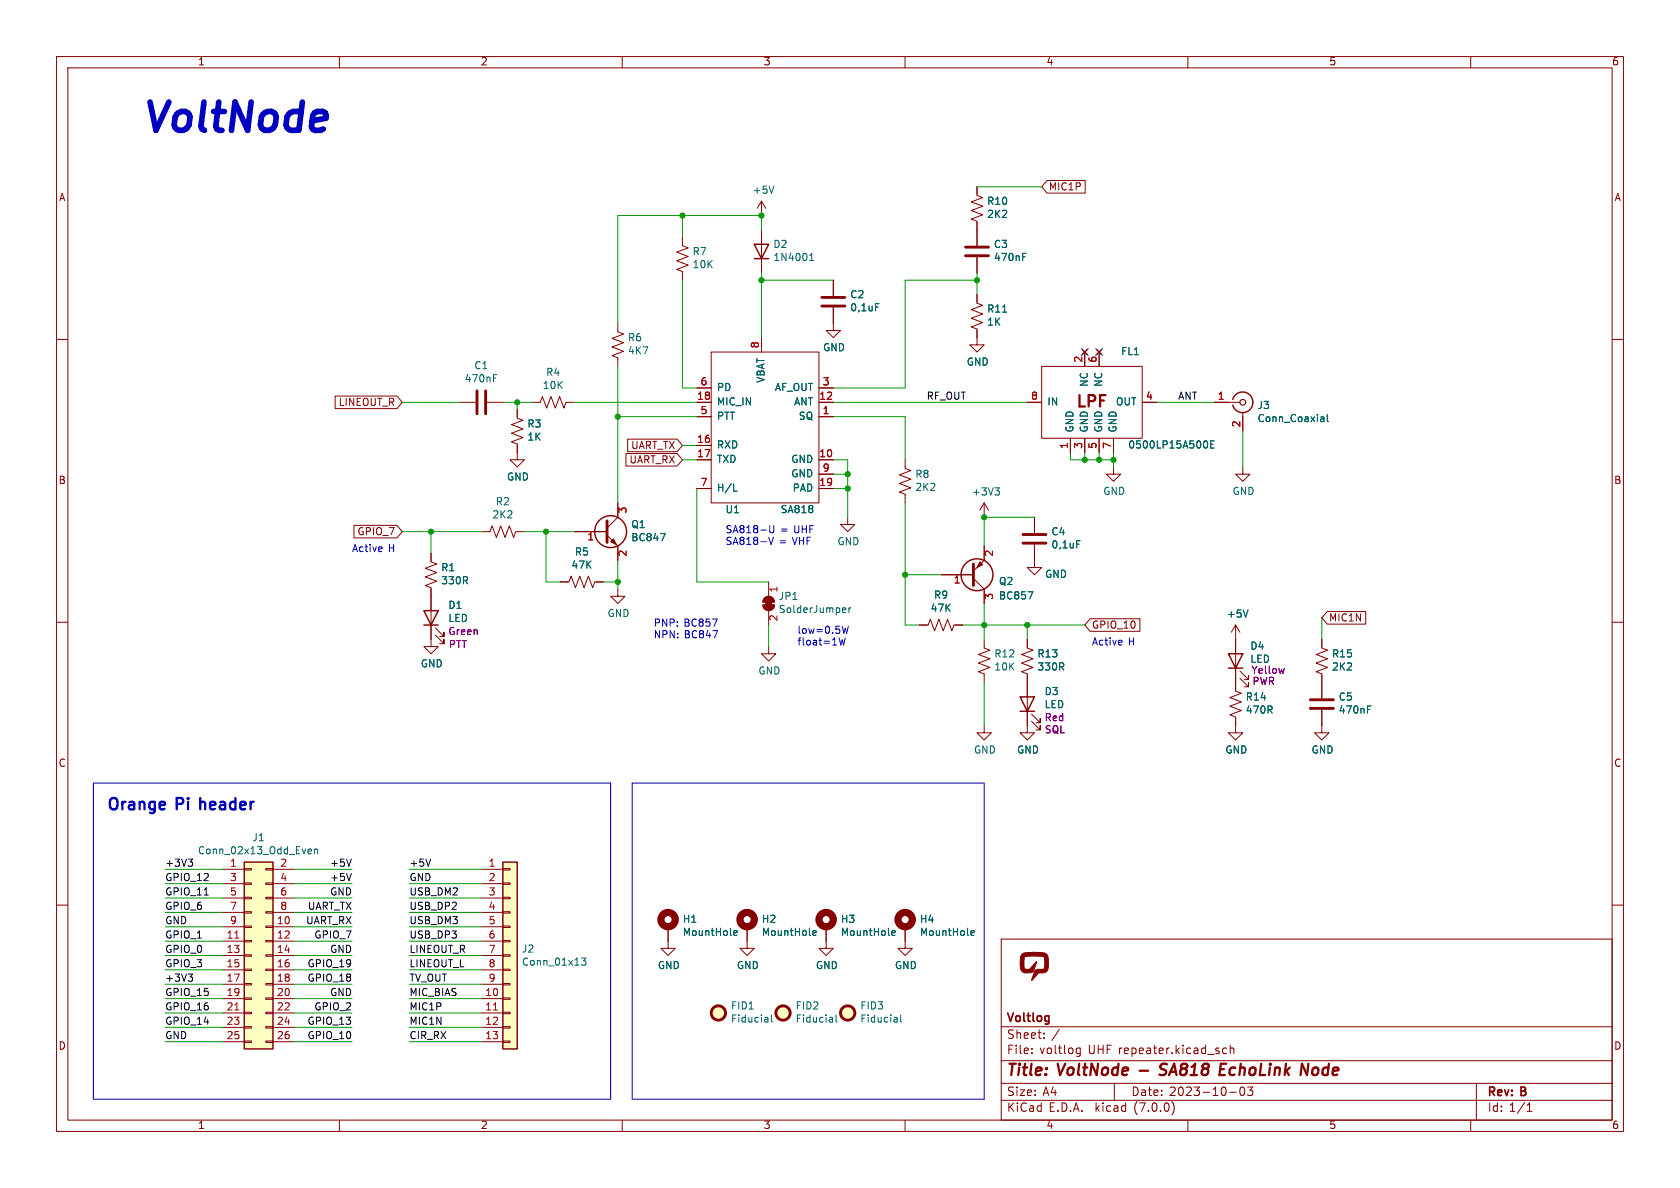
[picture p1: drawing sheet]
<svg xmlns="http://www.w3.org/2000/svg" width="297mm" height="210mm" viewBox="0 0 297 210" stroke-linecap="round" stroke-linejoin="round" font-family="sans-serif">
<g fill="none" stroke="#840000" stroke-width=".18">
<path d="M10 10h277v190h-277zM12 12h273v186h-273zM60 10v2M110 10v2M160 10v2M210 10v2M260 10v2M134.6 35.6v2.5M134.6 35.6l-.7 1.2M134.6 35.6l.8 1.2M172.7 33v1.5l1 .4-2 .8 2 .7-2 .8 2 .8-2 .7 1 .4v4.3M185.1 31.9h6.7v2.2h-6.7l-1-1.1z"/>
<path d="M10 60h2M109.2 57.2v1.5l1 .4-2 .7 2 .8-2 .7 2 .8-2 .8 1 .3v1.6M120.6 41.9v1.5l1.1 .4-2.1 .8 2.1 .7-2.1 .8 2.1 .8-2.1 .7 1 .4v1.5M134.6 40.6v7.7M134.6 59.7v2.5M147.3 54.4v4h1.3l-1.3 1.3-1.3-1.3h1.3M147.3 49.5v2.8M172.7 52.1v1.5l1 .4-2 .7 2 .8-2 .8 2 .7-2 .8 1 .4v2.8h1.3l-1.3 1.2-1.3-1.2h1.3M172.7 45.5v2.8M285 60h2M59.3 70h10.9l.9 1.1-.9 1.1h-10.9zM81.3 71.1h2.8"/>
<path d="M86.1 71.1h2.8M91.4 72.4v1.5l1.1 .4-2.1 .8 2.1 .7-2.1 .8 2.1 .7-2.1 .8 1 .4v2.8h1.3l-1.3 1.3-1.2-1.3h1.2M94 71.1h1.5l.4-1 .7 2 .8-2 .8 2 .7-2 .8 2 .4-1h1.5M111 77.6h8.7l.9 1.1-.9 1.2h-8.7zM123.2 71.1h2.5M123.2 73.7h2.5M123.2 78.7h2.5M123.2 68.6h2.5M125.7 62.2h19.1v26.7h-19.1zM144.8 71.1h2.5M144.8 73.7h2.5M144.8 68.6h2.5"/>
<path d="M181.6 71.1h2.5M184.1 64.8h17.8v12.7h-17.8zM189.2 77.5v2.5M191.4 61.8l.8 .8M191.8 62.2v2.6M191.8 77.5v2.5M192.2 61.8l-.8 .8M193.9 61.8l.8 .8M194.3 62.2v2.6M194.3 77.5v2.5M194.7 61.8l-.8 .8M196.8 77.5v2.5"/>
<path d="M201.9 71.1h2.6M214.6 71.1h4.6M219.7 72.9v3.3M62.6 92.9h7.6l.9 1.1-.9 1.1h-7.6zM76.2 97.8v1.5l1 .4-2 .8 2 .7-2 .8 2 .7-2 .8 1 .4v10.4h1.3l-1.3 1.3-1.3-1.3h1.3M85.1 94h1.5l.4-1 .8 2 .7-2 .8 2 .7-2 .8 2 .4-1h1.5M101.6 94h5.7M107.3 94.6l1.9 1.9v2.6M109.2 88.9v2.5l-1.9 1.9M110.7 80.2h9l.9 1.1-.9 1.1h-9zM123.2 81.3h2.5M123.2 86.4h2.5"/>
<path d="M144.8 81.3h2.5M144.8 86.4h2.5M144.8 83.8h2.5M149.9 91.4v1.3h1.2l-1.2 1.3-1.3-1.3h1.3M160 81.3v1.5l1 .4-2 .7 2 .8-2 .8 2 .7-2 .8 1 .4v1.5M174 96.5v2.6l-1.9 1.9M174 88.9v2.5M174 88.9l-.8 1.3M174 88.9l.8 1.3M182.9 96.3v4h1.2l-1.2 1.3-1.3-1.3h1.3M182.9 91.4v2.8M196.8 82.6v1.2h1.3l-1.3 1.3-1.2-1.3h1.2"/>
<path d="M219.7 82.6v1.2h1.3l-1.3 1.3-1.3-1.3h1.3M10 110h2M77 112.3l1.5 1.5v-.8v.8h-.8M77 111l1.5 1.5v-.7v.7h-.8M99.1 102.9h1.5l.4-1 .7 2 .8-2 .8 2 .7-2 .8 2 .4-1h1.5M109.2 104.1v1.3h1.3l-1.3 1.3-1.3-1.3h1.3M134.9 106.9h2a1.02 1.02 0 0 1-1 1 1.02 1.02 0 0 1-1-1zM135.2 105.7a1.02 1.02 0 0 1 1.1-.2 1.02 1.02 0 0 1 .6 .9h-2zM135.9 114.3v1.3h1.3l-1.3 1.2-1.3-1.2h1.3M135.9 102.9v2.5M135.9 108v2.5M162.6 110.5h1.5l.4-1 .7 2 .8-2 .8 2 .7-2 .8 2 .4-1h1.5"/>
<path d="M166.4 101.6h5.7M172.1 102.2l1.9 1.9v2.6M174 113v1.6l1 .3-2 .8 2 .8-2 .7 2 .8-2 .7 1 .4v1.6M181.6 113v1.6l1 .3-2 .8 2 .8-2 .7 2 .8-2 .7 1 .4v10.4h1.3l-1.3 1.3-1.3-1.3h1.3M192.7 109.4h8.8v2.2h-8.8l-.9-1.1zM218.4 110.5v11.7l1.1 .4-2.1 .7 2.1 .8-2.1 .7 2.1 .8-2.1 .8 1 .3v2.8h1.3l-1.3 1.3-1.2-1.3h1.2M218.4 110.5l-.7 1.3M218.4 110.5l.8 1.3M219.2 119.9l1.5 1.5v-.7v.7h-.7M219.2 118.6l1.5 1.5v-.7v.7h-.7M233.7 113v1.6l1 .3-2 .8 2 .8-2 .7 2 .8-2 .7 1 .4v4.3M234.6 108.1h6.8v2.2h-6.8l-.9-1.1z"/>
<path d="M285 110h2M174 128.3v1.2h1.3l-1.3 1.3-1.3-1.3h1.3M182.4 127.5l1.5 1.5v-.7v.7h-.8M182.4 126.2l1.5 1.6v-.8v.8h-.8M233.7 125.5v4h1.2l-1.2 1.3-1.3-1.3h1.3M10 160h2M39.4 153.7h3.8M39.4 156.2h3.8M39.4 158.8h3.8M43.2 158.6h1.2v.3h-1.2zM43.2 156.1h1.2v.2h-1.2zM43.2 153.5h1.2v.3h-1.2z"/>
<path d="M47 158.6h1.3v.3h-1.3zM47 156.1h1.3v.2h-1.3zM47 153.5h1.3v.3h-1.3zM48.3 153.7h3.8M48.3 156.2h3.8M48.3 158.8h3.8M85.1 153.7h3.8M85.1 156.2h3.8M85.1 158.8h3.8M88.9 158.6h1.3v.3h-1.3zM88.9 156.1h1.3v.2h-1.3zM88.9 153.5h1.3v.3h-1.3z"/>
<path d="M285 160h2M39.4 163.8h3.8M39.4 166.4h3.8M39.4 168.9h3.8M39.4 171.5h3.8M39.4 174h3.8M39.4 176.5h3.8M39.4 179.1h3.8M39.4 161.3h3.8M43.2 178.9h1.2v.3h-1.2zM43.2 176.4h1.2v.3h-1.2zM43.2 173.9h1.2v.2h-1.2z"/>
<path d="M43.2 171.3h1.2v.3h-1.2zM43.2 168.8h1.2v.2h-1.2zM43.2 166.2h1.2v.3h-1.2zM43.2 163.7h1.2v.3h-1.2zM43.2 161.2h1.2v.2h-1.2zM47 178.9h1.3v.3h-1.3zM47 176.4h1.3v.3h-1.3zM47 173.9h1.3v.2h-1.3zM47 171.3h1.3v.3h-1.3zM47 168.8h1.3v.2h-1.3zM47 166.2h1.3v.3h-1.3zM47 163.7h1.3v.3h-1.3z"/>
<path d="M47 161.2h1.3v.2h-1.3zM48.3 163.8h3.8M48.3 166.4h3.8M48.3 168.9h3.8M48.3 171.5h3.8M48.3 174h3.8M48.3 176.5h3.8M48.3 179.1h3.8M48.3 161.3h3.8M85.1 163.8h3.8M85.1 166.4h3.8M85.1 168.9h3.8"/>
<path d="M85.1 171.5h3.8M85.1 174h3.8M85.1 176.5h3.8M85.1 179.1h3.8M85.1 161.3h3.8M88.9 178.9h1.3v.3h-1.3zM88.9 176.4h1.3v.3h-1.3zM88.9 173.9h1.3v.2h-1.3zM88.9 171.3h1.3v.3h-1.3zM88.9 168.8h1.3v.2h-1.3zM88.9 166.2h1.3v.3h-1.3zM88.9 163.7h1.3v.3h-1.3z"/>
<path d="M88.9 161.2h1.3v.2h-1.3zM118.1 163.8v3.8h1.3l-1.3 1.3-1.3-1.3h1.3M132.1 163.8v3.8h1.2l-1.2 1.3-1.3-1.3h1.3M146 163.8v3.8h1.3l-1.3 1.3-1.2-1.3h1.2M160 163.8v3.8h1.3l-1.3 1.3-1.3-1.3h1.3M177 166h108v32h-108zM39.4 181.6h3.8M39.4 184.2h3.8M43.2 184h1.2v.3h-1.2zM43.2 181.5h1.2v.2h-1.2zM47 184h1.3v.3h-1.3zM47 181.5h1.3v.2h-1.3z"/>
<path d="M48.3 181.6h3.8M48.3 184.2h3.8M60 198v2M85.1 181.6h3.8M85.1 184.2h3.8M88.9 184h1.3v.3h-1.3zM88.9 181.5h1.3v.2h-1.3zM110 198v2M160 198v2M177 194.5h108M177 191.5h108M177 187.5h108"/>
<path d="M177 181.5h108M182.4 186.1v.2M182.4 185.3v.2M184.6 183.4v.2M184.6 182.6v.2M190.4 186.2h.6M190.4 185.3h.6M191 185.3v1.2l-.3 .3-.4-.1M197 191.5v3M207.2 194.8a1.74 1.74 0 0 1 0 2.2M210 198v2M216.8 185.3h-.4l-.3 .2v.5l.2 .2h.5"/>
<path d="M217.4 193.1h1.1M217.5 185.4l.2-.1h.4v1M217.5 184.8v1.5M219.4 192.2h.1a.81 .81 0 0 1 .6 .6 .81 .81 0 0 1-.3 .8l-.1 .1a.81 .81 0 0 1-.6-.7 .81 .81 0 0 1 .3-.8zM220.5 192.2h1l-.5 .5 .4 .2v.6l-.2 .2h-.4l-.3-.2M260 198v2M261 191.5v6.5M270 196.5h.8M270 195.4l.4-.4v1.5"/>
</g>
<path d="M201.5 189.3h1.5M205 189.9l.7 .1M206.1 188l-.7 .1a.46 .46 0 0 0-.3 .5 .46 .46 0 0 0 .4 .4l.3 .1M215.6 190h.9M215.7 189h.7M215.8 188h1" fill="none" stroke="#840000" stroke-width=".4"/>
<g fill="#ffffc2" stroke="#ffffc2" stroke-width=".18">
<path d="M43.2 152.4h5.1v33h-5.1z"/>
<path d="M88.9 152.4h2.5v33h-2.5z"/>
<circle cx="149.9" cy="179.1" r="1.27"/>
<circle cx="138.4" cy="179.1" r="1.27"/>
<circle cx="127" cy="179.1" r="1.27"/>
</g>
<g fill="none" stroke="#840000" stroke-width=".51">
<path d="M145.3 54.1h4.1M145.3 52.6h4.1M170.7 45.2h4.1M170.7 43.7h4.1M84.3 69.1v4.1M85.9 69.1v4.1M107.3 92.1v3.8M172.1 99.7v3.8M180.8 96h4.1M180.8 94.5h4.1M231.6 125.2h4.1M231.6 123.7h4.1"/>
<circle cx="127" cy="179.1" r="1.27"/>
<circle cx="138.4" cy="179.1" r="1.27"/>
<circle cx="149.9" cy="179.1" r="1.27"/>
</g>
<g fill="none" stroke="#006464" stroke-width=".18">
<path d="M136.8 32.9l-.4 1.3M143.1 46.1h.8M143.1 45.2l.4-.4v1.3M154.8 53.7h.6M180.8 44.8h.6M87.2 66.2h.6M213.2 77.9a.79 .79 0 0 1 0 1.3M214 78.5h.5M214.6 77.9h-.6v1.3h.6M233.6 73.7h.4l.1 .8M234.1 74.5h-.5M234.1 74h-.5"/>
<path d="M234.7 73.3v1.1l.1 .1M116.7 94.3h.9l-.6 1.3M129.7 86.8h.6M175.9 86.2h.8l-.5 .5M176.4 86.7l.3 .3v.3l-.3 .2M190.3 95.6h.7M149.1 107.4l.4 .1v.2l-.6 .2M149.5 108.2l-.4 .1M150.1 107.4v.9M150.4 107.4l-.3 .3M181.7 104.6h.9l-.6 1.3M220.6 107.8l-.4 1.3"/>
<path d="M241.8 124.8h.6M54.6 150.1l.4 .1 .1 .2-.6 .1M55 150.9h-.4M55.6 150.2l.2-.1 .3 .1 .1 .7M55.6 150.1v.8M102.8 169.4h.8l-.4 .4 .3 .2v.5l-.2 .1-.5-.1M129.7 165.2l.2 .2 .4-.1M129.7 164.7l.2-.2h.3l.1 .2v.1l-.6 .1M135.7 179.9l.1 .8M136.4 179.4v1.1l.1 .2M143.7 165.2l.2 .2 .3-.1M143.7 164.7l.2-.2h.2l.2 .2v.1l-.6 .1"/>
<path d="M147.1 179.9l.1 .8M147.8 179.4v1.1l.2 .2M157.7 165.2l.2 .2 .3-.1M157.7 164.7l.2-.2h.2l.2 .2v.1l-.6 .1M158.6 179.9v.8M159.2 179.4v1.1l.2 .2M171.6 165.2l.2 .2 .4-.1M171.6 164.7l.2-.2h.3l.1 .2v.1l-.6 .1M135.8 180.6l-.2 .1M135.8 180.1l-.2 .1M147.2 180.6l-.1 .1M147.2 180.1l-.1 .1"/>
<path d="M158.6 180.6l-.1 .1M158.6 180.1l-.1 .1"/>
</g>
<g fill="none" stroke="#840000" stroke-width=".25">
<path d="M133.3 43.2h2.6l-1.3 2.5zM133.3 45.7h2.6M217.9 70.6a1.81 1.81 0 0 1 2.8-1 1.81 1.81 0 0 1 0 3 1.81 1.81 0 0 1-2.8-1M74.9 108h2.6l-1.3 2.5zM74.9 110.5h2.6M217.2 115.6h2.5l-1.3 2.5zM217.2 118.1h2.5M180.3 123.2h2.6l-1.3 2.5zM180.3 125.7h2.6M43.2 152.4h5.1v33h-5.1zM88.9 152.4h2.5v33h-2.5z"/>
<circle cx="107.9" cy="94" r="2.82"/>
<circle cx="172.7" cy="101.6" r="2.82"/>
</g>
<path d="M41.5 165.8h.7M41.5 178.5h.7M87.2 178.5h.8" fill="none" stroke="#a90000" stroke-width=".18"/>
<circle cx="219.7" cy="71.1" r=".51" fill="none" stroke="#840000" stroke-width=".2"/>
<g fill="#840000" stroke="#840000" stroke-width=".18">
<path d="M180.7 168.6l.4-.1 .6-.1h2.3a1.13 1.13 0 0 1 1.3 1.2v1.5a.89 .89 0 0 1-.9 .9h-.8l-1.2 1.3 .3-.9a1.07 1.07 0 0 1 .7-1.1h1.1a2.61 2.61 0 0 0 .1-1.9 .39 .39 0 0 0-.6-.4h-1.8l-1 .1-.2 .6 .1 1.2a.39 .39 0 0 0 .4 .4h.5l1.2-1.3-.4 1.6-.3 .2a2.25 2.25 0 0 1-1.8-.1l-.3-.5v-1.6l.1-.7z"/>
<path d="M107.9 95.8l.6-.5 .5 1z"/>
<path d="M135.4 106.2h1v1h-1z"/>
<path d="M135.2 105.7a1.02 1.02 0 0 1 1.1-.2 1.02 1.02 0 0 1 .6 .9h-2z"/>
<path d="M134.9 106.9h2a1.02 1.02 0 0 1-1 1 1.02 1.02 0 0 1-1-1z"/>
<path d="M173.2 99.3l.5 .5-1 .5z"/>
</g>
<g fill="none" stroke="#840000" stroke-width="1.3">
<circle cx="118.1" cy="162.6" r="1.27"/>
<circle cx="132.1" cy="162.6" r="1.27"/>
<circle cx="146" cy="162.6" r="1.27"/>
<circle cx="160" cy="162.6" r="1.27"/>
</g>
<path d="M227 118.2l-.2 .8" fill="none" stroke="#840084" stroke-width=".18"/>
<path d="M33.3 151.9h.7l-.4 .4M33.9 152.4l.1 .2-.1 .5M62.1 154.4l-.4 1.3M62.1 151.9l-.4 1.2M33.3 172.2h.7l-.4 .5M33.9 172.7l.1 .2-.1 .5" fill="none" stroke="#0f0f0f" stroke-width=".18"/>
<path d="M135.9 95l.4 1.2 .4-1.2M136.1 92.9v1l.2 .3 .4-.1 .1-.2v-1M148.3 112.8l.4 1.2 .2-.9 .2 .9 .3-1.2M150 110.7l-.3 1.3-.3-.9-.2 .9M16.5 138.4h91.4v55.9h-91.4zM111.8 138.4h62.2v55.9h-62.2z" fill="none" stroke="#0000c2" stroke-width=".18"/>
<g fill="none" stroke="#009600" stroke-width=".18">
<path d="M120.6 38.1v3.8M172.7 33h11.4M120.6 49.5v19.1h2.6M134.6 40.6v-2.5h-25.4v19.1M134.6 49.5h12.7M134.6 48.3v11.4M172.7 49.5h-12.7v19.1h-12.7M172.7 48.3v3.8M71.1 71.1h10.2M88.9 71.1h5.1M91.4 71.1v1.3M101.6 71.1h21.6"/>
<path d="M109.2 64.8v24.1M109.2 73.7h14M120.6 78.7h2.6M147.3 71.1h34.3M147.3 73.7h12.7v7.6M204.5 71.1h10.1M219.7 76.2v6.4M71.1 94h14M76.2 94v3.8M92.7 94h8.9M96.5 94v8.9h2.6M109.2 99.1v5"/>
<path d="M120.6 81.3h2.6M123.2 86.4v16.5h12.7M147.3 81.3h2.6v10.1M147.3 86.4h2.6M147.3 83.8h2.6M160 88.9v21.6h2.6M182.9 91.4h-8.9v5.1M189.2 80v1.3h7.6M191.8 80v1.3M194.3 80v1.3M196.8 80v2.6M106.7 102.9h2.5"/>
<path d="M135.9 110.5v3.8M160 101.6h6.4M170.2 110.5h21.6M174 106.7v6.3M181.6 110.5v2.5M233.7 109.2v3.8M174 120.7v7.6M29.2 156.2h10.2M29.2 158.8h10.2M29.2 153.7h10.2M52.1 156.2h10.1M52.1 158.8h10.1"/>
<path d="M52.1 153.7h10.1M72.4 156.2h12.7M72.4 158.8h12.7M72.4 153.7h12.7M29.2 174h10.2M29.2 179.1h10.2M29.2 176.5h10.2M29.2 168.9h10.2M29.2 171.5h10.2M29.2 166.4h10.2M29.2 163.8h10.2M29.2 161.3h10.2"/>
<path d="M52.1 174h10.1M52.1 179.1h10.1M52.1 176.5h10.1M52.1 168.9h10.1M52.1 171.5h10.1M52.1 166.4h10.1M52.1 163.8h10.1M52.1 161.3h10.1M72.4 174h12.7M72.4 179.1h12.7M72.4 176.5h12.7M72.4 168.9h12.7"/>
<path d="M72.4 171.5h12.7M72.4 166.4h12.7M72.4 163.8h12.7M72.4 161.3h12.7M29.2 181.6h10.2M29.2 184.2h10.2M52.1 181.6h10.1M52.1 184.2h10.1M72.4 181.6h12.7M72.4 184.2h12.7"/>
</g>
<path d="M191.2 61.6l1.2 1.2M192.4 61.6l-1.2 1.2M193.7 61.6l1.2 1.2M194.9 61.6l-1.2 1.2" fill="none" stroke="#000084" stroke-width=".18"/>
<g fill="#009600" stroke="#009600" stroke-width=".18">
<circle cx="91.4" cy="71.1" r=".46"/>
<circle cx="109.2" cy="73.7" r=".46"/>
<circle cx="76.2" cy="94" r=".46"/>
<circle cx="96.5" cy="94" r=".46"/>
<circle cx="109.2" cy="102.9" r=".46"/>
<circle cx="120.6" cy="38.1" r=".46"/>
<circle cx="134.6" cy="49.5" r=".46"/>
<circle cx="149.9" cy="83.8" r=".46"/>
<circle cx="134.6" cy="38.1" r=".46"/>
<circle cx="160" cy="101.6" r=".46"/>
<circle cx="149.9" cy="86.4" r=".46"/>
<circle cx="194.3" cy="81.3" r=".46"/>
<circle cx="191.8" cy="81.3" r=".46"/>
<circle cx="172.7" cy="49.5" r=".46"/>
<circle cx="196.8" cy="81.3" r=".46"/>
<circle cx="174" cy="91.4" r=".46"/>
<circle cx="181.6" cy="110.5" r=".46"/>
<circle cx="174" cy="110.5" r=".46"/>
</g>
<text font-size="7" fill="#0000c2" x="25.4" y="24.1">VoltNode</text>
<g font-size="2.8" fill="#840000">
<text x="190.1" y="72.6">LPF</text>
<text x="178" y="190.8">Title:</text>
<text x="187.1" y="190.8">VoltNode</text>
<text x="206.4" y="190.8">SA818</text>
<text x="217.5" y="190.8">EchoLink</text>
<text x="232.4" y="190.8">Node</text>
</g>
<g font-size="2.8" fill="#0000c2">
<text x="19" y="143.5">Orange</text>
<text x="31.4" y="143.5">Pi</text>
<text x="36.1" y="143.5">header</text>
</g>
<g font-size="2.1" fill="#840000">
<text x="178" y="183.9">Sheet:</text>
<text x="178" y="181.1">Voltlog</text>
<text x="185.9" y="183.9">/</text>
<text x="178" y="186.6">File:</text>
<text x="183.8" y="186.6">voltlog</text>
<text x="192.4" y="186.6">UHF repeater.kicad_sch</text>
<text x="178" y="196.8">KiCad</text>
<text x="178" y="194">Size:</text>
<text x="184.3" y="194">A4</text>
<text x="185.4" y="196.8">E.D.A.</text>
<text x="193.7" y="196.8">kicad</text>
<text x="200" y="194">Date:</text>
<text x="200.6" y="196.8">(7.0.0)</text>
<text x="206.7" y="194">2023-10-03</text>
<text x="263" y="194.2">Rev:</text>
<text x="263" y="196.8">Id: 1/1</text>
<text x="269" y="194.2">B</text>
</g>
<g font-size="1.8" fill="#840000">
<text x="35" y="11.8">1</text>
<text x="85" y="11.8">2</text>
<text x="135" y="11.8">3</text>
<text x="185" y="11.8">4</text>
<text x="235" y="11.8">5</text>
<text x="285" y="11.8">6</text>
<text x="10.4" y="35.8">A</text>
<text x="185.4" y="33.9">MIC1P</text>
<text x="285.4" y="35.8">A</text>
<text x="59.7" y="72">LINEOUT_R</text>
<text x="111.1" y="82.2">UART_RX</text>
<text x="111.5" y="79.7">UART_TX</text>
<text x="10.3" y="85.8">B</text>
<text x="285.3" y="85.8">B</text>
<text x="63.1" y="94.9">GPIO_7</text>
<text x="193" y="111.4">GPIO_10</text>
<text x="234.9" y="110.1">MIC1N</text>
<text x="10.3" y="135.8">C</text>
<text x="285.3" y="135.8">C</text>
<text x="10.3" y="185.8">D</text>
<text x="285.3" y="185.8">D</text>
<text x="35" y="199.8">1</text>
<text x="85" y="199.8">2</text>
<text x="135" y="199.8">3</text>
<text x="185" y="199.8">4</text>
<text x="235" y="199.8">5</text>
<text x="285" y="199.8">6</text>
</g>
<g font-size="1.8" fill="#006464">
<text x="133" y="34.5">+5V</text>
<text x="174.5" y="36.5">R10</text>
<text x="174.5" y="38.8">2K2</text>
<text x="122.4" y="45.4">R7</text>
<text x="122.4" y="47.7">10K</text>
<text x="136.7" y="44.1">D2</text>
<text x="136.7" y="46.4">1N4001</text>
<text x="175.6" y="44.1">C3</text>
<text x="175.6" y="46.4">470nF</text>
<text x="150.2" y="53">C2</text>
<text x="150.2" y="55.3">0,1uF</text>
<text x="174.5" y="55.5">R11</text>
<text x="174.5" y="57.8">1K</text>
<text x="83.8" y="65.5">C1</text>
<text x="111" y="60.6">R6</text>
<text x="111" y="62.9">4K7</text>
<text x="145.4" y="62.4">GND</text>
<text x="170.8" y="64.9">GND</text>
<text x="198.1" y="63.1">FL1</text>
<text x="82.1" y="67.9">470nF</text>
<text x="95.9" y="69">10K</text>
<text x="96.5" y="66.7">R4</text>
<text x="126.7" y="71.9">MIC_IN</text>
<text x="126.7" y="69.4">PD</text>
<text x="135.4" y="67.8" transform="rotate(-90 135.4 67.8)">VBAT</text>
<text x="136.9" y="69.4">AF_OUT</text>
<text x="140.3" y="71.9">ANT</text>
<text x="185.2" y="71.9">IN</text>
<text x="192.6" y="68.5" transform="rotate(-90 192.6 68.5)">NC</text>
<text x="195.1" y="68.5" transform="rotate(-90 195.1 68.5)">NC</text>
<text x="197.2" y="71.9">OUT</text>
<text x="93.2" y="75.9">R3</text>
<text x="126.7" y="74.5">PTT</text>
<text x="141.1" y="74.5">SQ</text>
<text x="190.1" y="76.5" transform="rotate(-90 190.1 76.5)">GND</text>
<text x="192.6" y="76.5" transform="rotate(-90 192.6 76.5)">GND</text>
<text x="195.1" y="76.5" transform="rotate(-90 195.1 76.5)">GND</text>
<text x="197.7" y="76.5" transform="rotate(-90 197.7 76.5)">GND</text>
<text x="222.3" y="72.6">J3</text>
<text x="222.3" y="74.9">Conn_Coaxial</text>
<text x="93.2" y="78.2">1K</text>
<text x="126.7" y="79.6">RXD</text>
<text x="126.7" y="82.1">TXD</text>
<text x="139.8" y="82.1">GND</text>
<text x="199.4" y="79.6">0500LP15A500E</text>
<text x="87.6" y="89.6">R2</text>
<text x="89.6" y="85.2">GND</text>
<text x="126.7" y="87.2">H/L</text>
<text x="139.8" y="84.6">GND</text>
<text x="140" y="87.2">PAD</text>
<text x="161.8" y="84.7">R8</text>
<text x="161.8" y="87.1">2K2</text>
<text x="171.8" y="87.9">+3V3</text>
<text x="195" y="87.8">GND</text>
<text x="217.8" y="87.8">GND</text>
<text x="87" y="91.9">2K2</text>
<text x="111.5" y="93.6">Q1</text>
<text x="111.5" y="95.9">BC847</text>
<text x="128.2" y="91">U1</text>
<text x="137.9" y="91">SA818</text>
<text x="185.8" y="94.9">C4</text>
<text x="77.9" y="101.3">R1</text>
<text x="101" y="100.8">47K</text>
<text x="101.6" y="98.5">R5</text>
<text x="148" y="96.7">GND</text>
<text x="185.8" y="97.2">0,1uF</text>
<text x="77.9" y="103.6">330R</text>
<text x="79.2" y="107.9">D1</text>
<text x="137.6" y="106.3">JP1</text>
<text x="165.1" y="106.1">R9</text>
<text x="176.5" y="103.7">Q2</text>
<text x="176.5" y="106.2">BC857</text>
<text x="184.7" y="102.4">GND</text>
<text x="79.2" y="110.2">LED</text>
<text x="107.3" y="109.4">GND</text>
<text x="137.6" y="108.6">SolderJumper</text>
<text x="164.5" y="108.4">47K</text>
<text x="216.8" y="109.5">+5V</text>
<text x="74.3" y="118.2">GND</text>
<text x="134" y="119.5">GND</text>
<text x="175.7" y="116.5">R12</text>
<text x="175.7" y="118.8">10K</text>
<text x="183.3" y="116.5">R13</text>
<text x="183.3" y="118.8">330R</text>
<text x="221" y="115.1">D4</text>
<text x="221" y="117.4">LED</text>
<text x="235.4" y="116.5">R15</text>
<text x="235.4" y="118.8">2K2</text>
<text x="184.6" y="123.2">D3</text>
<text x="184.6" y="125.5">LED</text>
<text x="220.2" y="124.1">R14</text>
<text x="236.6" y="124.1">C5</text>
<text x="220.2" y="126.4">470R</text>
<text x="236.6" y="126.4">470nF</text>
<text x="172.1" y="133.5">GND</text>
<text x="179.7" y="133.5">GND</text>
<text x="216.6" y="133.5">GND</text>
<text x="231.8" y="133.5">GND</text>
<text x="44.6" y="149">J1</text>
<text x="34.9" y="151.3">Conn_02x13_Odd_Even</text>
<text x="120.7" y="163.4">H1</text>
<text x="120.7" y="165.7">MountHole</text>
<text x="134.6" y="163.4">H2</text>
<text x="134.6" y="165.7">MountHole</text>
<text x="148.6" y="163.4">H3</text>
<text x="148.6" y="165.7">MountHole</text>
<text x="162.6" y="163.4">H4</text>
<text x="162.6" y="165.7">MountHole</text>
<text x="92.2" y="168.7">J2</text>
<text x="92.2" y="171">Conn_01x13</text>
<text x="116.2" y="171.6">GND</text>
<text x="130.2" y="171.6">GND</text>
<text x="144.2" y="171.6">GND</text>
<text x="158.1" y="171.6">GND</text>
<text x="129.2" y="178.7">FID1</text>
<text x="140.6" y="178.7">FID2</text>
<text x="152" y="178.7">FID3</text>
<text x="129.2" y="181">Fiducial</text>
<text x="140.6" y="181">Fiducial</text>
<text x="152" y="181">Fiducial</text>
</g>
<g font-size="1.8" fill="#a90000">
<text x="134.4" y="61.6" transform="rotate(-90 134.4 61.6)">8</text>
<text x="191.5" y="64.2" transform="rotate(-90 191.5 64.2)">2</text>
<text x="194.1" y="64.2" transform="rotate(-90 194.1 64.2)">6</text>
<text x="123.2" y="70.9">18</text>
<text x="123.8" y="68.3">6</text>
<text x="144.8" y="70.9">12</text>
<text x="145.4" y="68.3">3</text>
<text x="182.2" y="70.9">8</text>
<text x="202.5" y="70.9">4</text>
<text x="215.2" y="70.9">1</text>
<text x="123.8" y="73.4">5</text>
<text x="145.4" y="73.4">1</text>
<text x="219.5" y="75.6" transform="rotate(-90 219.5 75.6)">2</text>
<text x="123.2" y="78.5">16</text>
<text x="123.2" y="81">17</text>
<text x="144.8" y="81">10</text>
<text x="145.4" y="83.6">9</text>
<text x="189" y="79.4" transform="rotate(-90 189 79.4)">1</text>
<text x="191.5" y="79.4" transform="rotate(-90 191.5 79.4)">3</text>
<text x="194.1" y="79.4" transform="rotate(-90 194.1 79.4)">5</text>
<text x="196.6" y="79.4" transform="rotate(-90 196.6 79.4)">7</text>
<text x="123.8" y="86.1">7</text>
<text x="144.8" y="86.1">19</text>
<text x="103.8" y="95.9">1</text>
<text x="111.1" y="90.8" transform="rotate(-90 111.1 90.8)">3</text>
<text x="111.1" y="98.5" transform="rotate(-90 111.1 98.5)">2</text>
<text x="175.9" y="98.5" transform="rotate(-90 175.9 98.5)">2</text>
<text x="137.8" y="104.8" transform="rotate(-90 137.8 104.8)">1</text>
<text x="168.6" y="103.5">1</text>
<text x="175.9" y="106.1" transform="rotate(-90 175.9 106.1)">3</text>
<text x="137.8" y="109.9" transform="rotate(-90 137.8 109.9)">2</text>
<text x="40.6" y="153.4">1</text>
<text x="40.6" y="156">3</text>
<text x="49.5" y="153.4">2</text>
<text x="49.5" y="156">4</text>
<text x="86.3" y="153.4">1</text>
<text x="86.3" y="156">2</text>
<text x="40.6" y="158.5">5</text>
<text x="40.6" y="161">7</text>
<text x="49.5" y="158.5">6</text>
<text x="49.5" y="161">8</text>
<text x="86.3" y="158.5">3</text>
<text x="86.3" y="161">4</text>
<text x="40" y="166.1">11</text>
<text x="40.6" y="163.6">9</text>
<text x="48.9" y="163.6">10</text>
<text x="48.9" y="166.1">12</text>
<text x="86.3" y="163.6">5</text>
<text x="86.3" y="166.1">6</text>
<text x="40" y="168.7">13</text>
<text x="40" y="171.2">15</text>
<text x="40" y="173.7">17</text>
<text x="48.9" y="168.7">14</text>
<text x="48.9" y="171.2">16</text>
<text x="48.9" y="173.7">18</text>
<text x="86.3" y="168.7">7</text>
<text x="86.3" y="171.2">8</text>
<text x="86.3" y="173.7">9</text>
<text x="40" y="176.3">19</text>
<text x="40" y="178.8">21</text>
<text x="48.9" y="176.3">20</text>
<text x="48.9" y="178.8">22</text>
<text x="85.7" y="176.3">10</text>
<text x="85.7" y="178.8">11</text>
<text x="40" y="181.4">23</text>
<text x="40" y="183.9">25</text>
<text x="48.9" y="181.4">24</text>
<text x="48.9" y="183.9">26</text>
<text x="85.7" y="181.4">12</text>
<text x="85.7" y="183.9">13</text>
</g>
<g font-size="1.8" fill="#0f0f0f">
<text x="163.8" y="70.9">RF_OUT</text>
<text x="208.3" y="70.9">ANT</text>
<text x="29.2" y="155.9">GPIO_12</text>
<text x="29.2" y="153.4">+3V3</text>
<text x="58.2" y="155.9">+5V</text>
<text x="58.2" y="153.4">+5V</text>
<text x="72.4" y="155.9">GND</text>
<text x="72.4" y="153.4">+5V</text>
<text x="29.2" y="158.5">GPIO_11</text>
<text x="29.2" y="161">GPIO_6</text>
<text x="54.3" y="161">UART_TX</text>
<text x="58.2" y="158.5">GND</text>
<text x="72.4" y="161">USB_DP2</text>
<text x="72.4" y="158.5">USB_DM2</text>
<text x="29.2" y="163.6">GND</text>
<text x="29.2" y="166.1">GPIO_1</text>
<text x="54" y="163.6">UART_RX</text>
<text x="55.5" y="166.1">GPIO_7</text>
<text x="72.4" y="166.1">USB_DP3</text>
<text x="72.4" y="163.6">USB_DM3</text>
<text x="29.2" y="168.6">GPIO_0</text>
<text x="29.2" y="171.2">GPIO_3</text>
<text x="29.2" y="173.7">+3V3</text>
<text x="54.2" y="173.7">GPIO_18</text>
<text x="54.2" y="171.2">GPIO_19</text>
<text x="58.2" y="168.6">GND</text>
<text x="72.4" y="168.6">LINEOUT_R</text>
<text x="72.4" y="171.2">LINEOUT_L</text>
<text x="72.4" y="173.7">TV_OUT</text>
<text x="29.2" y="178.8">GPIO_16</text>
<text x="29.2" y="176.3">GPIO_15</text>
<text x="55.5" y="178.8">GPIO_2</text>
<text x="58.2" y="176.3">GND</text>
<text x="72.4" y="176.3">MIC_BIAS</text>
<text x="72.4" y="178.8">MIC1P</text>
<text x="29.2" y="181.3">GPIO_14</text>
<text x="29.2" y="183.9">GND</text>
<text x="54.2" y="181.3">GPIO_13</text>
<text x="54.2" y="183.9">GPIO_10</text>
<text x="72.4" y="183.9">CIR_RX</text>
<text x="72.4" y="181.3">MIC1N</text>
</g>
<g font-size="1.8" fill="#0000c2">
<text x="128.3" y="94.5">SA818-U</text>
<text x="138" y="94.5">=</text>
<text x="140.4" y="94.5">UHF</text>
<text x="62.2" y="97.8">Active</text>
<text x="68.7" y="97.8">H</text>
<text x="128.3" y="96.5">SA818-V</text>
<text x="137.7" y="96.5">=</text>
<text x="140.2" y="96.5">VHF</text>
<text x="115.6" y="111">PNP: BC857</text>
<text x="115.6" y="113">NPN: BC847</text>
<text x="141" y="112.2">low=0.5W</text>
<text x="141" y="114.3">float=1W</text>
<text x="193" y="114.3">Active</text>
<text x="199.5" y="114.3">H</text>
</g>
<g font-size="1.8" fill="#840084">
<text x="79.2" y="112.5">Green</text>
<text x="79.3" y="114.9">PTT</text>
<text x="221.2" y="119.4">Yellow</text>
<text x="221.4" y="121.4">PWR</text>
<text x="184.6" y="127.8">Red</text>
<text x="184.7" y="129.9">SQL</text>
</g>
</svg>
